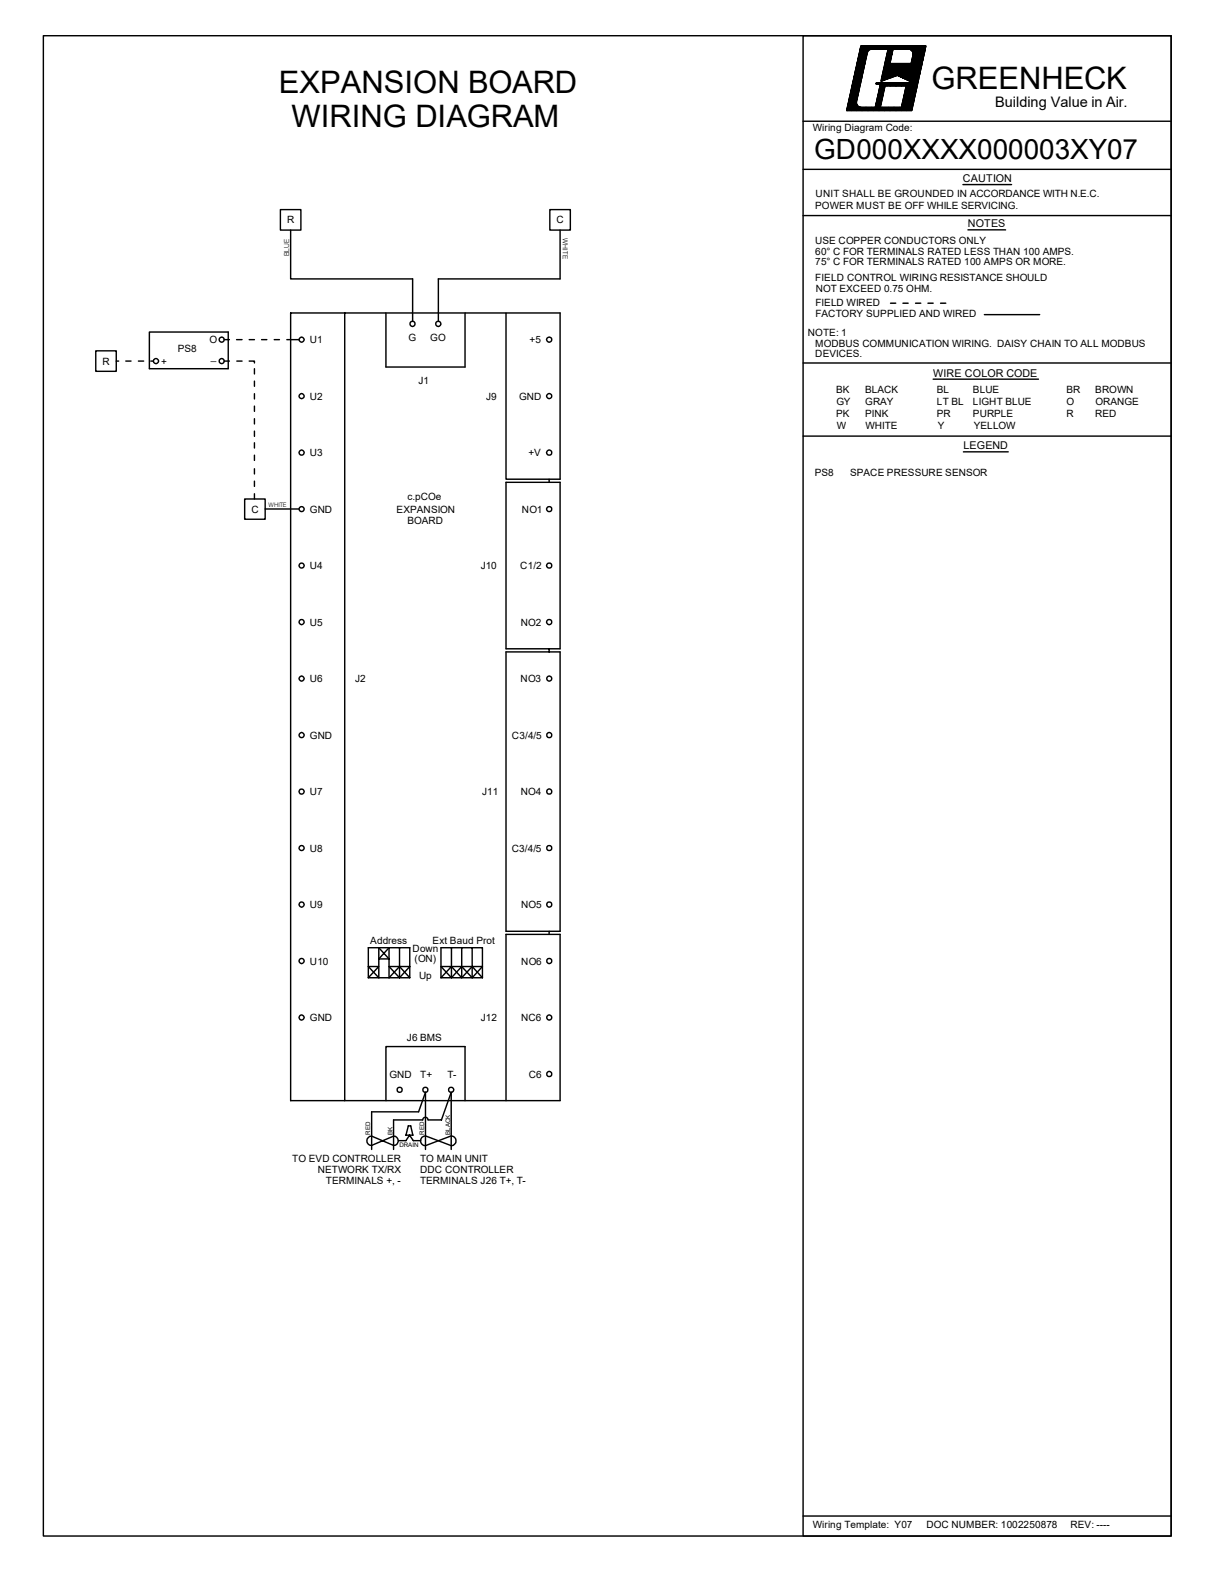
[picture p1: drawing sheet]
<svg xmlns="http://www.w3.org/2000/svg" width="216mm" height="279mm" viewBox="0 0 216 279" stroke-linecap="round" stroke-linejoin="round" font-family="sans-serif">
<g fill="none" stroke="#000" stroke-width=".25">
<path d="M7.7 6.4h200.4v266.6h-200.4zM142.7 6.4h65.4v266.6h-65.4zM151 19.6l1.2-1.2-1.2 1.2M152.1 18.2l-1.3 1.4M152.2 18l-1.7 1.6M152.2 18.1l-1.6 1.5M152.2 18.2l-1.5 1.4M152.2 18.3l-1.3 1.3M152.2 17.8l-1.7 1.8M152.2 17.9l-1.7 1.7M152.2 18.5l-1.1 1.1M152.2 18.6l-1 1"/>
<path d="M152.3 17.7l-1.8 1.7M152.3 18.6l-1 1M152.3 17.6l-1.8 1.7M152.3 18.7l-1 .9M152.3 18.8l-.9 .8M152.4 17.2l-1.8 1.8M152.4 17.4l-1.9 1.8M152.4 18.8l-.9 .8M152.4 17l-1.8 1.8M152.4 17.1l-1.8 1.8M152.4 18.8l-.8 .8M152.4 16.8l-1.7 1.8"/>
<path d="M152.4 16.9l-1.7 1.8M152.4 18.9l-.7 .7M152.5 16.6l-1.8 1.8M152.5 16.7l-1.8 1.8M152.5 18.9l-.7 .7M152.5 16.5l-1.8 1.8M152.6 16.4l-1.8 1.8M152.6 16.1l-1.8 1.8M152.6 16.2l-1.8 1.9M152.6 19l-.7 .6M152.7 15.9l-1.8 1.8M152.7 16l-1.8 1.8"/>
<path d="M152.7 19l-.7 .6M152.7 15.8l-1.8 1.8M152.7 19l-.6 .6M152.7 15.5l-1.7 1.7M152.7 15.6l-1.8 1.8M152.8 15.3l-1.8 1.8M152.8 15.4l-1.8 1.7M152.8 19.1l-.6 .5M152.9 15.1l-1.9 1.8M152.9 14.7l-1.8 1.8M152.9 14.9l-1.8 1.8M152.9 19.1l-.6 .5"/>
<path d="M153 14.5l-1.8 1.8M153 14.6l-1.8 1.8M153 19.1l-.6 .5M153 8.2h11.5l-2.5 11.4h-11.5zM153 8.2h.1M153 14.4l-1.8 1.8M153 14.1l-1.7 1.8M153 14.2l-1.8 1.9M153 19.1l-.5 .5M153.1 8.2l-.1 .1M153.1 14l-1.8 1.8M153.1 13.9l-1.8 1.8"/>
<path d="M153.1 19.1l-.5 .5M153.2 8.2l-.2 .2M153.2 13.6l-1.8 1.8M153.2 13.7l-1.9 1.9M153.2 13.4l-1.8 1.8M153.2 13.5l-1.8 1.8M153.2 19.1l-.5 .5M153.2 8.2l-.3 .3M153.2 13.3l-1.7 1.8M153.3 13l-1.7 1.7M153.3 13.1l-1.8 1.8M153.3 19.1l-.6 .5"/>
<path d="M153.3 8.2l-.4 .4M153.3 12.8l-1.7 1.7M153.3 12.9l-1.7 1.7M153.4 19.1l-.6 .5M153.4 8.2l-.5 .5M153.4 12.4l-1.8 1.8M153.4 12.6l-1.8 1.8M153.5 8.2l-.7 .6M153.5 12.2l-1.8 1.8M153.5 12.4l-1.8 1.7M153.5 19.1l-.6 .5M153.5 12l-1.8 1.8"/>
<path d="M153.5 12.1l-1.8 1.8M153.5 8.2l-.7 .7M153.5 11.9l-1.7 1.8M153.5 19.1l-.5 .5M153.6 11.6l-1.8 1.8M153.6 11.7l-1.8 1.9M153.6 8.2l-.8 .8M153.6 11.5l-1.8 1.8M153.6 19.1l-.5 .5M153.7 11.4l-1.8 1.8M153.7 8.2l-.9 .9M153.7 11.1l-1.8 1.8"/>
<path d="M153.7 11.2l-1.8 1.9M153.7 19.1l-.5 .5M153.8 10.9l-1.8 1.8M153.8 11l-1.8 1.8M153.8 8.2l-1.1 1M153.8 10.8l-1.8 1.8M153.8 19.1l-.6 .5M153.8 10.5l-1.7 1.7M153.8 10.6l-1.8 1.8M153.9 8.2l-1.2 1.1M153.9 10.4l-1.8 1.7M153.9 19.1l-.6 .5"/>
<path d="M153.9 10.3l-1.8 1.7M153.9 19.1l-.5 .5M154 8.2l-1.3 1.2M154 9.9l-1.8 1.8M154 10.1l-1.9 1.8M154 9.7l-1.8 1.8M154 9.9l-1.8 1.7M154 19.1l-.5 .5M154.1 8.2l-1.4 1.3M154.1 9.5l-1.8 1.8M154.1 9.7l-1.8 1.7M154.1 9.4l-1.8 1.8"/>
<path d="M154.1 19.1l-.6 .5M154.1 8.2l-1.4 1.5M154.2 9.2l-1.9 1.9M154.2 19.1l-.6 .5M154.2 8.2l-1.5 1.5M154.3 19.1l-.6 .5M154.3 8.2l-1.7 1.7M154.3 19.1l-.5 .5M154.4 8.2l-1.8 1.7M154.4 8.2l-1.8 1.9M154.4 19.1l-.5 .5M154.5 8.2l-2 2"/>
<path d="M154.5 19.1l-.5 .5M154.6 8.2l-2.1 2.1M154.6 19.1l-.5 .5M154.7 8.2l-2.2 2.2M154.7 19.1l-.6 .5M154.8 8.2l-2.3 2.3M154.8 19.1l-.6 .5M154.9 8.2l-2.5 2.4M154.9 19.1l-.6 .5M154.9 8.2l-2.5 2.5M155 19.1l-.6 .5M155 8.2l-2.6 2.6"/>
<path d="M155.1 19.1l-.6 .5M155.1 8.2l-2.7 2.7M155.2 19.1l-.6 .5M155.2 8.2l-.6 .6M155.2 19.1l-.5 .5M155.3 8.2l-.6 .6M155.3 19.1l-.5 .5M155.4 8.2l-.6 .5M155.4 19.1l-.5 .5M155.4 8.2l-.5 .5M155.5 8.2l-.6 .5M155.5 19.1l-.6 .5"/>
<path d="M155.6 8.2l-.6 .5M155.7 8.2l-.6 .5M155.7 8.2l-.5 .5M155.8 14.7l-.1 .2M155.8 14.7h6.6l-2.9-1.3-3 1 1.3-5.7-3.2 .1-.5 .6-1.9 8.7M155.8 14.7l-.1 .2h.1h.7l-1 4.2h-2.5a.83 .83 0 0 1-.8-1M155.8 8.2l-.5 .5M155.9 8.2l-.5 .5M155.9 14.7l-.2 .2M156 8.2l-.6 .5M156 14.7l-.2 .2M156.1 8.2l-.6 .5"/>
<path d="M156.1 14.7l-.2 .2M156.2 8.2l-.6 .5M156.2 14.7l-.2 .2M156.3 8.2l-.6 .5M156.3 14.7l-.3 .2M156.3 14.7l-.2 .2M156.4 8.2l-.6 .5M156.4 14.7l-.2 .2M156.4 18.9l-.7 .7M156.4 19.1l-.6 .5M156.5 8.2l-.6 .5M156.5 18.8l-.9 .8"/>
<path d="M156.5 18.8l-.8 .8M156.5 19.1l-.6 .5M156.5 14.7l-.2 .2M156.5 18.5l-1.1 1.1M156.5 18.6l-1 1M156.5 8.2l-.5 .5M156.5 14.7l-.1 .2M156.5 18.4l-1.2 1.2M156.5 19.1l-.5 .5M156.6 18.2l-1.4 1.4M156.6 18.3l-1.4 1.3M156.6 8.2l-.5 .5"/>
<path d="M156.6 14.7l-.1 .2M156.6 18l-1.6 1.6M156.6 18.1l-1.5 1.5M156.6 19.1l-.5 .5M156.7 17.9l-1.1 1.1M156.7 8.2l-.5 .5M156.7 14.7l-.3 .3M156.7 17.6l-1.1 1.1M156.7 17.7l-1.1 1.2M156.7 19.1l-.5 .5M156.8 17.4l-1.1 1.1M156.8 17.5l-1.1 1.1"/>
<path d="M156.8 8.2l-.5 .5M156.8 14.7l-.4 .5M156.8 17.3l-1.1 1.1M156.8 19.1l-.6 .5M156.8 17.1l-1.1 1.1M156.8 17.2l-1.1 1.1M156.8 19.1l-.5 .5M156.9 8.2l-.6 .5M156.9 14.7l-.5 .5M156.9 16.8l-1.1 1.1M156.9 17l-1.1 1.1M156.9 16.6l-1.1 1.1"/>
<path d="M156.9 19.1l-.5 .5M157 8.2l-.6 .5M157 14.7l-.6 .7M157 16.6l-1.1 1.1M157 16.2l-1.1 1.2M157 16.3l-1.1 1.2M157 19.1l-.5 .5M157.1 8.2l-.6 .5M157.1 14.7l-.8 .8M157.1 16l-1.1 1.1M157.1 16.1l-1.1 1.1M157.1 19.1l-.6 .5"/>
<path d="M157.1 8.2l-.5 .5M157.1 14.7l-.8 .9M157.1 15.7l-1.1 1.1M157.1 15.8l-1.1 1.2M157.2 15.5l-1.1 1.1M157.2 15.6l-1.1 1.1M157.2 19.1l-.6 .5M157.2 8.2l-.5 .5M157.2 14.7l-.9 1M157.2 15.3l-1.1 1.1M157.2 15.4l-1.1 1.1M157.3 15.2h3.7l-.8 3.9h-3.8z"/>
<path d="M157.3 19.1l-.6 .5M157.3 19.6l.6-.5-.5 .5M157.3 8.2l-.5 .5M157.3 14.7l-1 1.1M157.4 19.1l-.6 .5M157.4 8.2l-.6 .5M157.4 14.7l-1.1 1.2M157.4 8.2l-.5 .5M157.4 19.1l-.5 .5M157.5 14.7l-1.3 1.3M157.5 8.2l-.5 .5M157.5 14.7l-1.3 1.4"/>
<path d="M157.5 19.1l-.5 .5M157.6 8.2l-.5 .5M157.6 14.7l-1.4 1.5M157.6 19.1l-.5 .5M157.7 8.2l-.6 .5M157.7 14.7l-1.5 1.6M157.7 19.1l-.6 .5M157.8 8.2l-.6 .5M157.8 14.7l-.5 .5M157.8 19.1l-.6 .5M157.9 8.2l-.6 .5M157.9 14.7l-.5 .5"/>
<path d="M157.9 8.2l-.5 .5M158 19.1l-.6 .5M158 8.2l-.5 .5M158 14.7l-.5 .5M158.1 19.1l-.6 .5M158.1 8.2l-.5 .5M158.1 11.2l-1.1 1.1M158.1 11.3l-1.1 1.1M158.1 14.7l-.5 .5M158.2 11l-1.1 1.1M158.2 11.1l-1.1 1.1M158.2 19.1l-.6 .5"/>
<path d="M158.2 8.2l-.6 .5M158.2 11.3l-1.2 1.2M158.2 14.7l-.5 .5M158.2 10.7l-1.1 1.1M158.2 10.8l-1.1 1.2M158.2 19.1l-.5 .5M158.3 8.2l-.6 .5M158.3 10.5l-1.1 1.1M158.3 10.6l-1.1 1.1M158.3 11.3l-1.3 1.4M158.3 14.7l-.5 .5M158.3 10.4l-1.1 1.1"/>
<path d="M158.3 19.1l-.5 .5M158.4 8.2l-.6 .5M158.4 10.1l-1.1 1.1M158.4 10.2l-1.2 1.2M158.4 11.3l-1.5 1.4M158.4 14.7l-.5 .5M158.4 8.2l-.6 .6M158.4 9.9l-1.1 1.1M158.4 10l-1.1 1.1M158.4 19.1l-.5 .5M158.5 9.8l-1.1 1.1M158.5 11.3l-1.6 1.6"/>
<path d="M158.5 14.7l-.6 .5M158.5 8.2l-.7 .7M158.5 9.6l-1.1 1.1M158.5 9.7l-1.1 1.1M158.5 14.7l-.5 .5M158.5 19.1l-.6 .5M158.5 9.4l-1.1 1.1M158.5 9.5l-1.1 1.1M158.5 11.3l-1.6 1.7M158.6 8.2l-.8 .8M158.6 9.3l-1.1 1.1M158.6 14.7l-.5 .5"/>
<path d="M158.6 19.1l-.6 .5M158.6 9.1l-1.1 1.1M158.6 11.3l-1.7 1.8M158.7 8.7h2.7a.88 .88 0 0 1 .9 1l-.4 1.6h-3.8zM158.7 8.2l-1 .9M158.7 8.8l-1.2 1.2M158.7 14.7l-.5 .5M158.7 19.1l-.6 .5M158.7 11.3l-1.9 1.9M158.7 8.2l-1 1M158.7 19.1l-.5 .5M158.8 11.3l-2 2"/>
<path d="M158.8 8.2l-1.1 1.1M158.8 14.7l-.5 .5M158.8 19.1l-.6 .5M158.9 11.3l-2.1 2.1M158.9 19.1l-.6 .5M158.9 8.2l-1.2 1.2M158.9 14.7l-.5 .5M159 11.3l-2.2 2.2M159 19.1l-.6 .5M159 8.2l-1.4 1.3M159 11.3l-2.2 2.3M159 14.7l-.5 .5"/>
<path d="M159 19.1l-.5 .5M159.1 8.2l-1.5 1.5M159.1 11.3l-2.4 2.4M159.1 14.7l-.5 .5M159.1 19.1l-.5 .5M159.2 8.2l-1.6 1.5M159.2 11.3l-2.5 2.5M159.2 14.7l-.5 .5M159.2 19.1l-.5 .5M159.3 8.2l-1.7 1.6M159.3 11.3l-2.6 2.6M159.3 14.7l-.6 .5"/>
<path d="M159.3 19.1l-.6 .5M159.3 8.2l-.6 .5M159.3 11.3l-2.6 2.7M159.3 14.7l-.5 .5M159.4 19.1l-.6 .5M159.4 8.2l-.6 .5M159.4 11.3l-2.8 2.8M159.4 14.7l-.5 .5M159.5 8.2l-.6 .5M159.5 19.1l-.6 .5M159.5 11.3l-2.9 2.9M159.5 14.7l-.5 .5"/>
<path d="M159.6 8.2l-.6 .5M159.6 14.7l-.5 .5M159.6 19.1l-.6 .5M159.6 11.3l-3 3M159.6 8.2l-.5 .5M159.6 14.7l-.4 .5M159.6 19.1l-.5 .5M159.7 11.3l-3.1 3.1M159.7 8.2l-.5 .5M159.7 14.7l-.5 .5M159.7 19.1l-.5 .5M159.8 11.3l-3.1 3.1"/>
<path d="M159.8 8.2l-.5 .5M159.8 14.7l-.5 .5M159.8 19.1l-.6 .5M159.9 11.3l-3.1 3.1M159.9 19.1l-.6 .5M159.9 8.2l-.6 .5M159.9 14.7l-.5 .5M159.9 11.3l-3 3M159.9 19.1l-.5 .5M160 8.2l-.6 .5M160 11.3l-2.9 3M160 14.7l-.5 .5"/>
<path d="M160 19.1l-.5 .5M160.1 8.2l-.6 .5M160.1 11.3l-2.9 2.9M160.1 14.7l-.5 .5M160.1 19.1l-.5 .5M160.1 8.2l-.5 .5M160.1 11.3l-2.8 2.8M160.2 8.2l-.5 .5M160.2 11.3l-2.8 2.8M160.2 14.7l-.5 .5M160.3 8.2l-.6 .5M160.3 11.3l-2.7 2.8"/>
<path d="M160.3 14.7l-.5 .5M160.4 8.2l-.6 .5M160.4 11.3l-2.7 2.7M160.4 14.7l-.5 .5M160.4 8.2l-.5 .5M160.5 11.3l-2.7 2.7M160.5 14.7l-.5 .5M160.5 8.2l-.5 .5M160.5 14.7l-.4 .5M160.6 11.3l-2.7 2.6M160.6 8.2l-.5 .5M160.6 14.7l-.5 .5"/>
<path d="M160.7 11.3l-2.6 2.6M160.7 8.2l-.6 .5M160.7 14.7l-.5 .5M160.7 11.3l-2.5 2.5M160.8 8.2l-.6 .5M160.8 14.7l-.5 .5M160.8 11.3l-2.4 2.5M160.9 8.2l-.6 .5M160.9 14.7l-.5 .5M160.9 11.3l-2.4 2.4M161 8.2l-.6 .5M161 11.3l-2.4 2.4"/>
<path d="M161 14.7l-.6 .5M161 15.2l.5-.5-.5 .5M161 8.2l-.5 .5M161 11.3l-2.3 2.3M161 14.7l-.5 .5M161.1 8.2l-.5 .5M161.1 11.3l-2.2 2.3M161.1 14.7l-.5 .5M161.2 8.2l-.5 .5M161.2 11.3l-2.2 2.2M161.2 14.7l-.5 .5M161.3 8.2l-.6 .5"/>
<path d="M161.3 11.3l-2.2 2.2M161.3 14.7l-.5 .5M161.4 8.2l-.6 .5M161.4 11.3l-2.1 2.2M161.4 14.7l-.5 .5M161.4 8.2l-.5 .5M161.5 11.3l-2.1 2.1M161.5 8.2l-.5 .5M161.5 11.3l-2 2.1M161.6 8.2l-.6 .5M161.6 14.7l-.6 .6M161.6 11.3l-2.1 2.1"/>
<path d="M161.7 8.2l-.6 .5M161.7 14.7l-.7 .8M161.7 8.8l.6-.6-.5 .6M161.7 11.3l-2.1 2.1M161.8 8.2l-.6 .5M161.8 14.7l-.8 .8M161.8 11.3l-2.2 2.2M161.8 8.2l-.5 .5M161.8 14.7l-.8 .9M161.9 11.3l-2.2 2.2M161.9 8.2l-.5 .5M161.9 14.7l-1 1"/>
<path d="M162 8.2l-.5 .5M162 14.7l-1.1 1.1M162 19.5l-.1 .1M162.1 19.4l-.3 .2M162.1 8.2l-.6 .5M162.1 14.7l-1.2 1.3M162.1 19.2l-.4 .4M162.1 19.3l-.3 .3M162.1 19l-.6 .6M162.1 19.1l-.5 .5M162.2 8.2l-.6 .6M162.2 14.7l-1.3 1.3"/>
<path d="M162.2 18.8l-.9 .8M162.2 18.9l-.8 .7M162.2 18.6l-1 1M162.2 18.7l-1 .9M162.3 8.2l-.6 .6M162.3 14.7l-1.5 1.5M162.3 18.4l-1.3 1.2M162.3 18.5l-1.2 1.1M162.3 18.3l-1.3 1.3M162.3 18.1l-1.5 1.5M162.3 18.2l-1.4 1.4M162.4 17.9l-1.8 1.7"/>
<path d="M162.4 17.9l-1.7 1.7M162.4 17.7l-2 1.9M162.4 17.7l-1.9 1.9M162.5 8.2l-.7 .6M162.5 17.4l-2.2 2.2M162.5 17.5l-2.1 2.1M162.5 17.2l-2.4 2.4M162.5 17.3l-2.3 2.3M162.6 8.2l-.7 .6M162.6 17l-2.6 2.6M162.6 17.1l-2.5 2.5M162.6 16.9l-2.7 2.7"/>
<path d="M162.6 8.2l-.7 .7M162.6 16.7l-2.9 2.9M162.6 16.8l-2.8 2.8M162.7 16.6l-3.1 3M162.7 16.5l-2.5 2.5M162.7 8.2l-.7 .7M162.7 16.3l-2.4 2.5M162.7 16.4l-2.5 2.5M162.8 16.1l-2.5 2.4M162.8 16.2l-2.5 2.5M162.8 8.2l-.8 .8M162.8 15.9l-2.4 2.4"/>
<path d="M162.8 16l-2.5 2.5M162.9 15.8l-2.5 2.4M162.9 8.2l-.8 .8M162.9 15.6l-2.5 2.4M162.9 15.7l-2.5 2.5M162.9 15.4l-2.4 2.4M162.9 15.5l-2.5 2.4M163 8.2l-.9 .9M163 15.2l-2.5 2.4M163 15.2l-2.5 2.5M163 14.9l-2.4 2.5M163 15l-2.5 2.5"/>
<path d="M163.1 8.2l-1 .9M163.1 14.7l-2.5 2.5M163.1 14.8l-2.5 2.5M163.1 14.5l-2.4 2.5M163.1 14.6l-2.5 2.5M163.2 8.2l-1 .9M163.2 14.4l-2.5 2.5M163.2 14.2l-2.5 2.5M163.2 14.3l-2.5 2.5M163.2 8.2l-1 1M163.2 14l-2.4 2.5M163.2 14.1l-2.5 2.5"/>
<path d="M163.3 13.8l-2.5 2.5M163.3 13.9l-2.5 2.5M163.3 8.2l-1.1 1.1M163.3 13.6l-1 1.1M163.3 13.7l-1 1M163.4 8.2l-1.2 1.1M163.4 13.4l-1.3 1.2M163.4 13.5l-1.2 1.1M163.4 13.3l-1.3 1.3M163.4 8.2l-1.1 1.2M163.4 13.1l-1.4 1.5M163.4 13.2l-1.4 1.4"/>
<path d="M163.5 12.9l-1.7 1.6M163.5 13l-1.6 1.5M163.5 8.2l-1.2 1.2M163.5 12.7l-1.7 1.7M163.5 12.7l-1.7 1.8M163.6 12.4l-2 2M163.6 12.5l-1.9 1.9M163.6 8.2l-1.3 1.3M163.6 12.2l-2.1 2.2M163.6 12.3l-2 2.1M163.7 12l-2.3 2.3M163.7 12.1l-2.2 2.2"/>
<path d="M163.7 8.2l-1.4 1.4M163.7 11.9l-2.3 2.4M163.7 11.7l-2.5 2.5M163.7 11.8l-2.4 2.4M163.8 8.2l-1.5 1.5M163.8 11.5l-2.7 2.6M163.8 11.6l-2.6 2.6M163.8 11.3l-2.8 2.8M163.8 11.4l-2.7 2.7M163.9 8.2l-1.7 1.6M163.9 11.1l-3 3M163.9 11.2l-2.9 2.9"/>
<path d="M163.9 10.9l-3.1 3.1M163.9 11l-3 3M164 8.2l-1.8 1.7M164 10.6l-3.3 3.3M164 10.7l-3.3 3.3M164 8.2l-1.8 1.8M164 10.4l-3.5 3.5M164 10.5l-3.4 3.4M164.1 10.2l-3.7 3.6M164.1 10.2l-3.6 3.6M164.1 8.2l-1.9 1.9M164.1 9.9l-3.8 3.9"/>
<path d="M164.1 10l-3.7 3.8M164.2 9.7l-4 4M164.2 9.8l-4 4M164.2 8.2l-2.1 2M164.2 9.5l-4.1 4.2M164.2 9.6l-4.1 4.1M164.3 9.4l-4.3 4.2M164.3 8.2l-2.2 2.1M164.3 9.2l-4.4 4.4M164.3 9.3l-4.3 4.3M164.3 9l-4.5 4.5M164.3 9.1l-4.4 4.4"/>
<path d="M164.4 8.2l-2.3 2.2M164.4 8.8l-2.5 2.5M164.4 8.9l-4.6 4.6M164.4 8.2l-2.3 2.3M164.4 8.6l-2.4 2.4M164.4 8.7l-2.5 2.5M164.5 8.4l-2.5 2.4M164.5 8.5l-2.5 2.5M164.5 8.3l-2.5 2.5M164.5 8.2l-2.4 2.4M49.8 37.3h3.7v3.6h-3.7zM97.7 37.3h3.6v3.6h-3.6z"/>
<path d="M142.7 38.3h65.4M142.7 21.5h65.4M142.7 30.1h65.4M171.1 32.8h8.6M26.5 59h14.1v6.5h-14.1zM51.6 40.9v8.7h21.7v7.5M61.3 55.6v140M68.6 55.6v9.6h14v-9.6M89.9 55.6v29.6h9.6v-29.6h-47.9v140h47.9v-29.5h-9.6v29.5M99.5 40.9v8.7h-21.6v7.5M158.2 53.9h1M160.4 53.9h1"/>
<path d="M162.7 53.9h.9M164.9 53.9h.9M167.1 53.9h1M172 40.9h6.7M174.9 55.9h9.8M17 62.4h3.7v3.6h-3.7zM20.7 64.2h.4M22.4 64.2h.9M24.6 64.2h.9M26.8 64.2h.5M39.8 60.4h1M39.8 64.2h1"/>
<path d="M42 60.4h1M42.1 64.2h.9M44.3 64.2h.9v.3M44.3 60.4h.9M45.2 65.5v1M45.2 67.7v1M45.2 70v.9M45.2 72.2v.9M45.2 74.4v1M45.2 76.6v1M45.2 78.7v.9M46.5 60.4h.9"/>
<path d="M48.7 60.4h1M51 60.4h2.1M142.7 77.5h65.4M142.7 64.5h65.4M165.8 67.4h18.7M43.5 88.7h3.6v3.6h-3.6zM45.2 80.9v.9M45.2 83.3v.9M45.2 85.5v.9M45.2 87.8v.9M47.1 90.5h6M89.9 85.7h9.6v29.6h-9.6z"/>
<path d="M97.6 85.2v.5M171.2 80.3h8M89.9 115.9h9.6v49.6h-9.6zM97.6 115.3v.6M65.4 173.8l1.9-2h-1.9l1.9 2v-5.4l1.8 2h-1.8l1.8-2v5.4l1.9-2h1.8l-1.8 2M65.4 173.8v-5.4h7.4v5.4M65.4 173.8h7.4M71 173.8l-1.9-2h1.9l1.8 2M71 168.4v5.4M78.4 173.8l1.8-2h-1.8l1.8 2M78.4 173.8v-5.4h7.3v5.4M78.4 173.8h7.3"/>
<path d="M80.2 168.4v5.4M80.2 173.8l1.8-2 1.9 2M82 168.4v5.4M83.9 173.8l1.8-2h-1.8l-1.9 2-1.8-2h3.7l1.8 2M83.9 168.4v5.4M97.6 165.5v.6M68.6 195.6v-9.6h14v9.6M65.4 202.2l.3-.2 .3-.1 3.9 1.7a.83 .83 0 0 0 .9-.8 .83 .83 0 0 0-.9-.9l-3.9 1.7a.8 .8 0 0 1-.8-.5 .8 .8 0 0 1 .2-.9zM66 204.3v-6.7h8.4l1.2-3.5v10.2M69.9 204.3v-5.2h5.2a.49 .49 0 0 1 .5-.5 .49 .49 0 0 1 .5 .5h2.3l1.8-5v10.2M70.8 202.7h1.3l.7-.9 .6 .9h1.4M72.6 200.1h.4l.4 1.7h-1.3z"/>
<path d="M75 202.1l.6-.2 4.6 1.7a.87 .87 0 0 0 .8-.8 .87 .87 0 0 0-.8-.9l-4.6 1.7a.87 .87 0 0 1-.8-.5 .87 .87 0 0 1 .2-1zM142.7 269.5h65.4"/>
<circle cx="73.3" cy="57.6" r=".46"/>
<circle cx="77.9" cy="57.6" r=".47"/>
<circle cx="27.7" cy="64.2" r=".46"/>
<circle cx="39.4" cy="60.4" r=".45"/>
<circle cx="39.4" cy="64.2" r=".45"/>
<circle cx="53.6" cy="60.4" r=".45"/>
<circle cx="53.6" cy="70.4" r=".45"/>
<circle cx="97.6" cy="70.4" r=".45"/>
<circle cx="97.6" cy="60.4" r=".45"/>
<circle cx="53.6" cy="80.5" r=".46"/>
<circle cx="53.6" cy="90.5" r=".46"/>
<circle cx="97.6" cy="90.5" r=".46"/>
<circle cx="97.6" cy="80.5" r=".46"/>
<circle cx="53.6" cy="110.6" r=".46"/>
<circle cx="53.6" cy="100.5" r=".46"/>
<circle cx="97.6" cy="110.6" r=".46"/>
<circle cx="97.6" cy="100.5" r=".46"/>
<circle cx="53.6" cy="130.7" r=".46"/>
<circle cx="53.6" cy="120.6" r=".45"/>
<circle cx="97.6" cy="130.7" r=".46"/>
<circle cx="97.6" cy="120.6" r=".45"/>
<circle cx="53.6" cy="140.7" r=".47"/>
<circle cx="53.6" cy="150.7" r=".46"/>
<circle cx="97.6" cy="140.7" r=".46"/>
<circle cx="97.6" cy="150.7" r=".46"/>
<circle cx="53.6" cy="170.8" r=".46"/>
<circle cx="53.6" cy="160.8" r=".46"/>
<circle cx="97.6" cy="170.8" r=".46"/>
<circle cx="97.6" cy="160.8" r=".46"/>
<circle cx="53.6" cy="180.8" r=".46"/>
<circle cx="71" cy="193.7" r=".46"/>
<circle cx="75.6" cy="193.7" r=".46"/>
<circle cx="80.2" cy="193.7" r=".47"/>
<circle cx="97.6" cy="190.9" r=".46"/>
<circle cx="97.6" cy="180.8" r=".45"/>
</g>
<g font-size="5.5">
<text x="49.5" y="16.6">EXPANSION BOARD</text>
<text x="165.5" y="15.9">GREENHECK</text>
<text x="51.8" y="22.5">WIRING DIAGRAM</text>
</g>
<text font-size="5" x="144.7" y="28.3">GD000XXXX000003XY07</text>
<text font-size="2.6" x="176.8" y="19">Building Value in Air.</text>
<g font-size="1.9">
<text x="171.1" y="32.4">CAUTION</text>
<text x="172" y="40.4">NOTES</text>
<text x="165.8" y="67">WIRE COLOR CODE</text>
<text x="171.2" y="79.8">LEGEND</text>
</g>
<g font-size="1.8">
<text x="144.4" y="23.4">Wiring Diagram Code:</text>
<text x="144.9" y="35.1">UNIT SHALL BE GROUNDED IN ACCORDANCE WITH N.E.C.</text>
<text x="51" y="39.7">R</text>
<text x="98.9" y="39.7">C</text>
<text x="144.8" y="37.2">POWER MUST BE OFF WHILE SERVICING.</text>
<text x="144.8" y="43.3">USE COPPER CONDUCTORS ONLY</text>
<text x="144.9" y="45.3">60° C FOR TERMINALS RATED LESS THAN 100 AMPS.</text>
<text x="144.9" y="47.2">75° C FOR TERMINALS RATED 100 AMPS OR MORE.</text>
<text x="144.9" y="49.9">FIELD CONTROL WIRING RESISTANCE SHOULD</text>
<text x="144.9" y="51.8">NOT EXCEED 0.75 OHM.</text>
<text x="143.6" y="59.7">NOTE: 1</text>
<text x="144.9" y="54.4">FIELD WIRED</text>
<text x="144.9" y="56.4">FACTORY SUPPLIED AND WIRED</text>
<text x="18.2" y="64.8">R</text>
<text x="28.7" y="64.8">+</text>
<text x="31.6" y="62.6">PS8</text>
<text x="37.3" y="61">O</text>
<text x="37.5" y="63.9">_</text>
<text x="55.1" y="61">U1</text>
<text x="72.6" y="60.6">G</text>
<text x="76.5" y="60.6">GO</text>
<text x="94.1" y="61">+5</text>
<text x="144.9" y="61.6">MODBUS COMMUNICATION WIRING. DAISY CHAIN TO ALL MODBUS</text>
<text x="144.9" y="63.5">DEVICES.</text>
<text x="55.1" y="71">U2</text>
<text x="74.4" y="68.3">J1</text>
<text x="86.4" y="71.1">J9</text>
<text x="92.2" y="71">GND</text>
<text x="148.6" y="69.8">BK</text>
<text x="153.7" y="69.8">BLACK</text>
<text x="166.5" y="69.8">BL</text>
<text x="172.9" y="69.8">BLUE</text>
<text x="189.5" y="69.8">BR</text>
<text x="194.6" y="69.8">BROWN</text>
<text x="148.6" y="74.1">PK</text>
<text x="148.6" y="72">GY</text>
<text x="148.7" y="76.3">W</text>
<text x="153.7" y="74.1">PINK</text>
<text x="153.8" y="72">GRAY</text>
<text x="153.8" y="76.3">WHITE</text>
<text x="166.5" y="72">LT BL</text>
<text x="166.5" y="74.1">PR</text>
<text x="166.6" y="76.3">Y</text>
<text x="172.9" y="72">LIGHT BLUE</text>
<text x="172.9" y="74.1">PURPLE</text>
<text x="173" y="76.3">YELLOW</text>
<text x="189.5" y="74.1">R</text>
<text x="189.5" y="72">O</text>
<text x="194.6" y="74.1">RED</text>
<text x="194.6" y="72">ORANGE</text>
<text x="55.1" y="81.1">U3</text>
<text x="93.9" y="81.1">+V</text>
<text x="72.4" y="88.9">c.pCOe</text>
<text x="144.8" y="84.6">PS8</text>
<text x="151" y="84.6">SPACE PRESSURE SENSOR</text>
<text x="44.7" y="91.1">C</text>
<text x="55.1" y="91.1">GND</text>
<text x="70.4" y="91.1">EXPANSION</text>
<text x="72.4" y="93.1">BOARD</text>
<text x="92.8" y="91.1">NO1</text>
<text x="55.1" y="101.2">U4</text>
<text x="85.4" y="101.2">J10</text>
<text x="92.5" y="101.2">C1/2</text>
<text x="55.1" y="111.2">U5</text>
<text x="92.5" y="111.2">NO2</text>
<text x="55.1" y="121.2">U6</text>
<text x="63.1" y="121.2">J2</text>
<text x="92.5" y="121.2">NO3</text>
<text x="55.1" y="131.3">GND</text>
<text x="91" y="131.3">C3/4/5</text>
<text x="55.1" y="141.3">U7</text>
<text x="85.7" y="141.3">J11</text>
<text x="92.5" y="141.3">NO4</text>
<text x="55.1" y="151.4">U8</text>
<text x="90.9" y="151.4">C3/4/5</text>
<text x="55.1" y="161.4">U9</text>
<text x="92.6" y="161.4">NO5</text>
<text x="65.8" y="167.8">Address</text>
<text x="76.9" y="167.8">Ext Baud Prot</text>
<text x="55.1" y="171.4">U10</text>
<text x="73.3" y="169.3">Down</text>
<text x="73.7" y="171">(ON)</text>
<text x="74.5" y="173.9">Up</text>
<text x="92.6" y="171.4">NO6</text>
<text x="55.1" y="181.5">GND</text>
<text x="72.3" y="185">J6 BMS</text>
<text x="85.5" y="181.5">J12</text>
<text x="92.6" y="181.5">NC6</text>
<text x="69.2" y="191.6">GND</text>
<text x="74.7" y="191.6">T+</text>
<text x="79.5" y="191.6">T-</text>
<text x="94" y="191.5">C6</text>
<text x="51.9" y="206.6">TO EVD CONTROLLER</text>
<text x="56.5" y="208.5">NETWORK TX/RX</text>
<text x="74.6" y="206.6">TO MAIN UNIT</text>
<text x="74.6" y="208.5">DDC CONTROLLER</text>
<text x="57.9" y="210.4">TERMINALS +, -</text>
<text x="74.6" y="210.4">TERMINALS J26 T+, T-</text>
<text x="144.4" y="271.6">Wiring Template: Y07</text>
<text x="164.6" y="271.6">DOC NUMBER: 1002250878</text>
<text x="190.2" y="271.6">REV: ----</text>
</g>
<g font-size="1.2">
<text x="51.4" y="45.5" transform="rotate(-90 51.4 45.5)">BLUE</text>
<text x="100" y="42.4" transform="rotate(90 100 42.4)">WHITE</text>
</g>
<g font-size="1.1">
<text x="47.7" y="90.1">WHITE</text>
<text x="65.8" y="201.7" transform="rotate(-90 65.8 201.7)">RED</text>
<text x="69.7" y="201.7" transform="rotate(-90 69.7 201.7)">BK</text>
<text x="71" y="203.9">DRAIN</text>
<text x="75.4" y="201.7" transform="rotate(-90 75.4 201.7)">RED</text>
<text x="80" y="201.8" transform="rotate(-90 80 201.8)">BLACK</text>
</g>
</svg>
